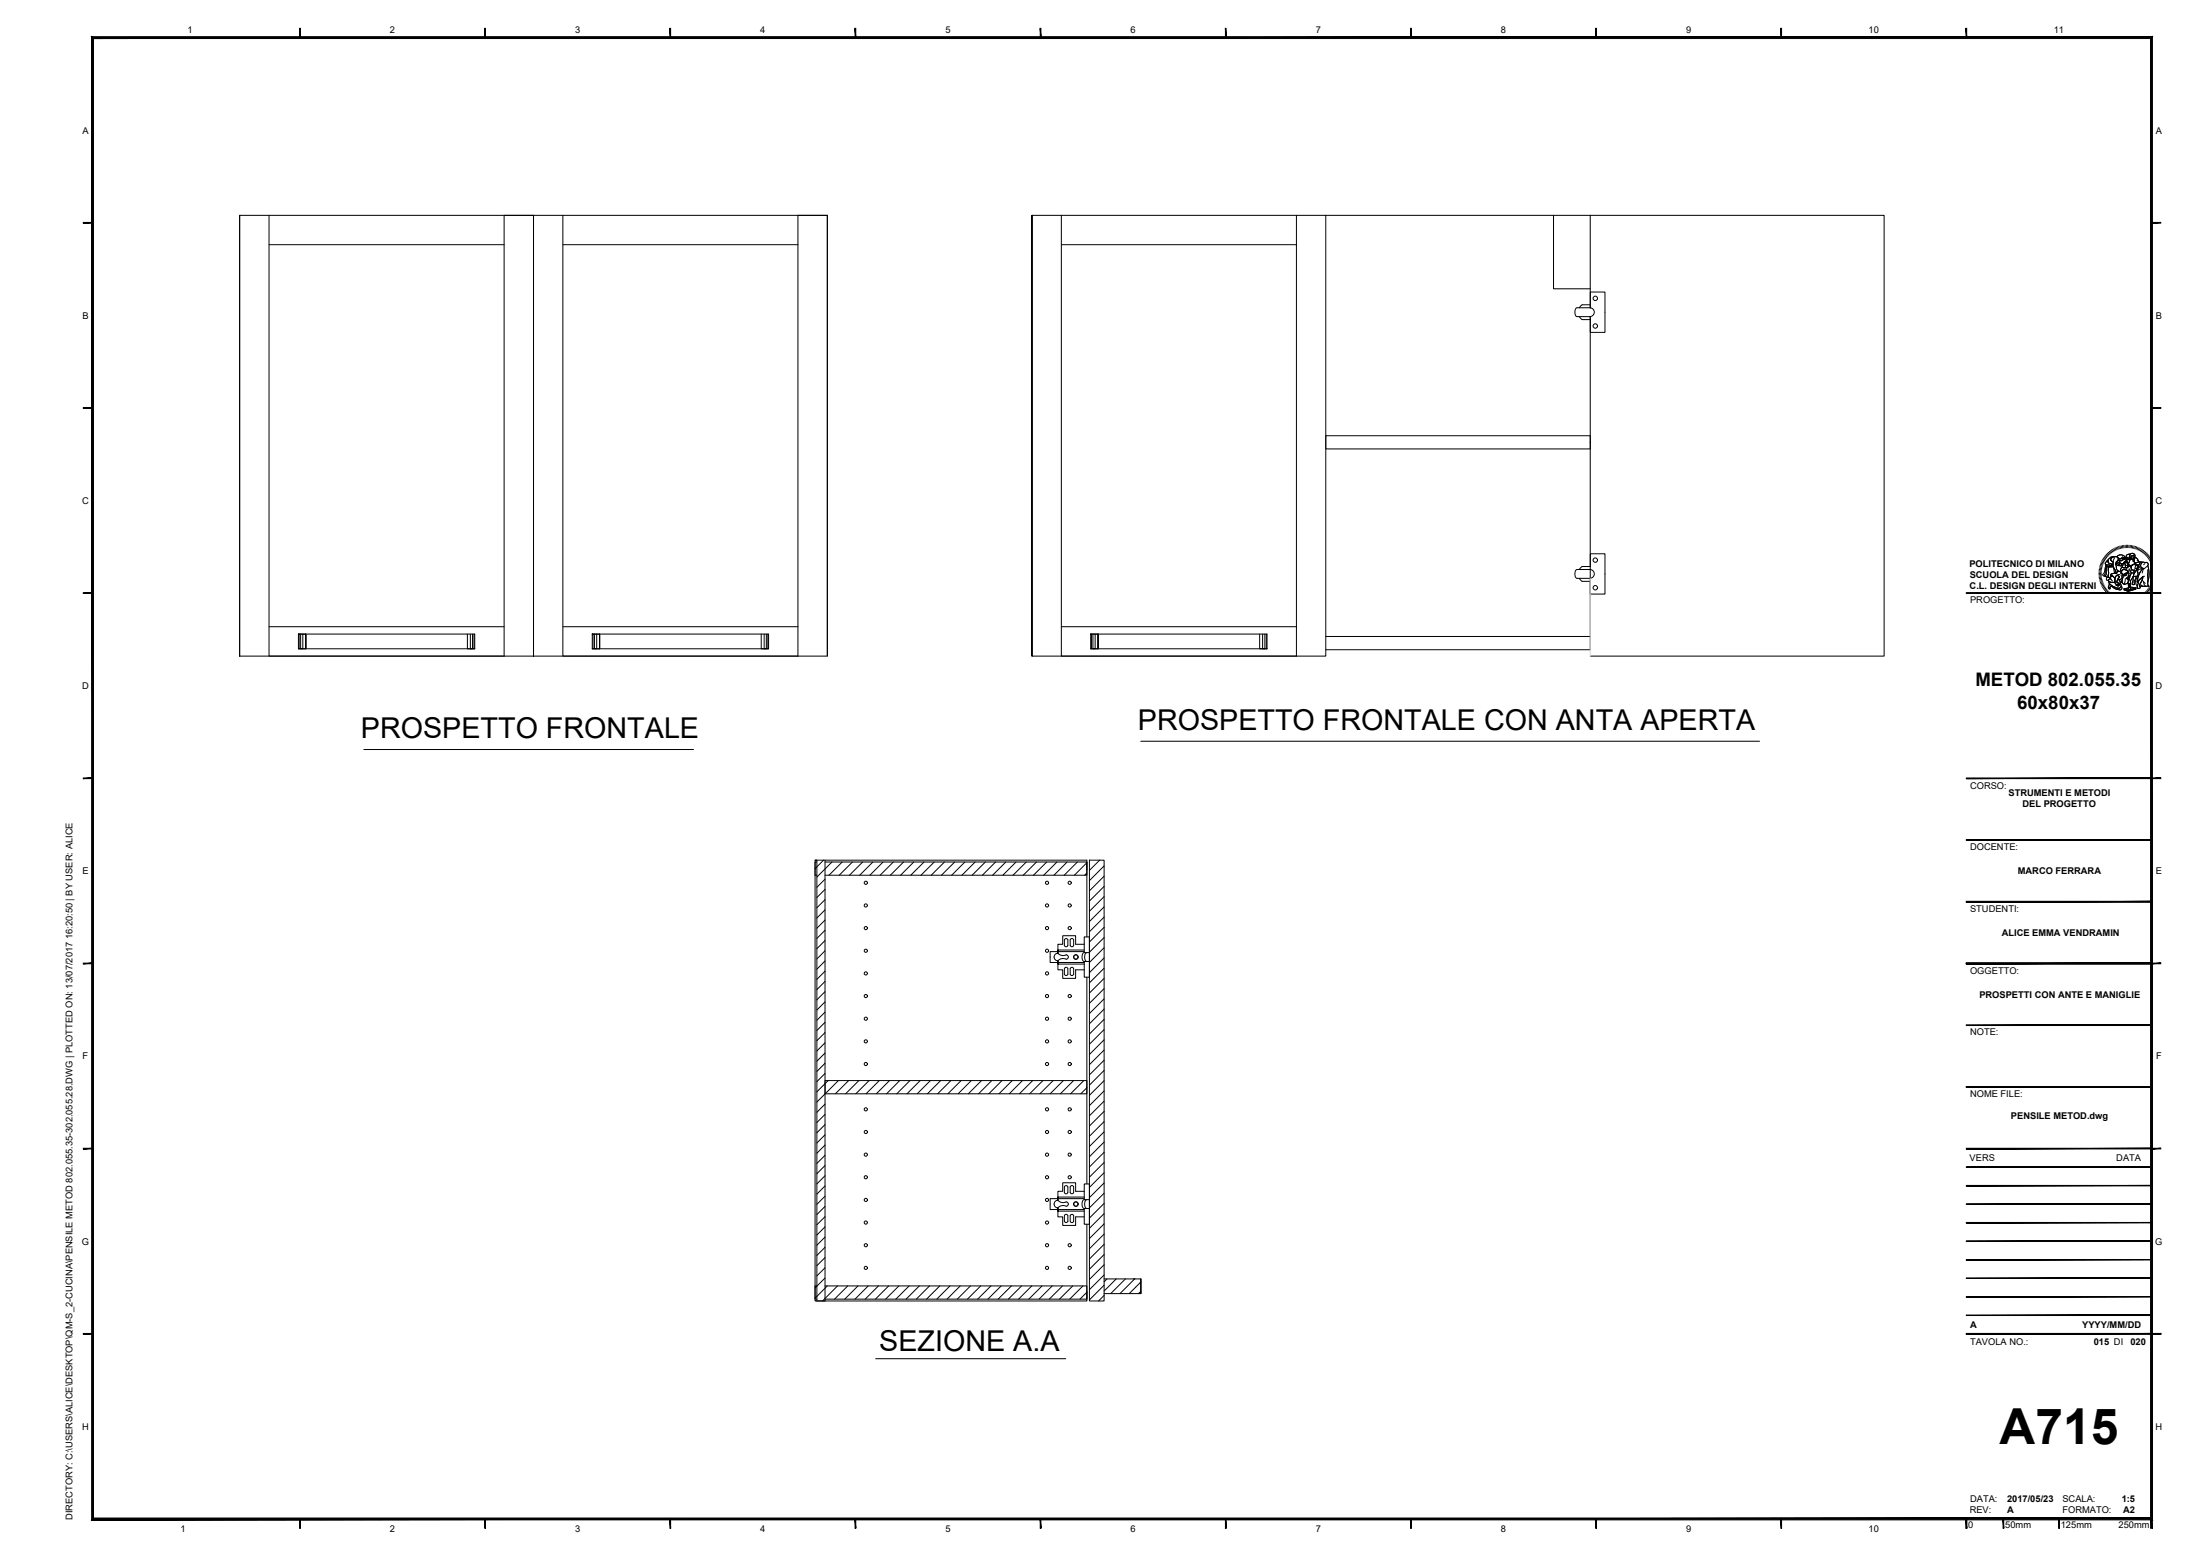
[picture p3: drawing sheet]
<svg xmlns="http://www.w3.org/2000/svg" width="594mm" height="420mm" viewBox="0 0 594 420" stroke-linecap="round" stroke-linejoin="round" font-family="sans-serif">
<!-- layer: 0 -->
<g fill="none" stroke="#000" stroke-width=".27">
<path d="M425.9 83.1h3.4M425.9 85.5h3.4M426.5 85.5l.7 .8M427.2 82.3h2.2M427.2 86.3h2.2M427.2 82.3l-.7 .8M429.3 83.1a1.19 1.19 0 0 1 1.2 1.2 1.19 1.19 0 0 1-1.2 1.2M429.4 83.2v-4.3h4v10.9h-4v-4.3M425.9 153.8h3.4M425.9 156.2h3.4M426.5 156.2l.7 .8M427.2 153h2.2v-3.5h4v10.9h-4v-3.4h-2.2"/>
<path d="M427.2 153l-.7 .8M429.3 153.8a1.19 1.19 0 0 1 1.2 1.2 1.19 1.19 0 0 1-1.2 1.2M287.4 253.8v1.5M287.4 253.8l.5-.4 .5 .4M287.9 257.8a.6 .6 0 0 1 .6 .6 .6 .6 0 0 1-.6 .6M287.9 257.8a1.81 1.81 0 0 1-2.2-.4 1.03 1.03 0 0 0-1.1 1 1.03 1.03 0 0 0 1.1 1.1 1.81 1.81 0 0 1 2.2-.5M288.4 253.8l-.1 1.7-.6 .1-.3-.3M289.1 253.6l.6-.1 .2 .3v1.5l-.2 .3h-.5l-.2-.3zM292.8 257h-9.2v2.9h9.2M292.8 255h-2.3v-2.3h-3.5v2.3h-1.3v2.4v-.9h7.1M292.8 257.2h1.4M292.8 259.6h1.4"/>
<path d="M287.4 261.6v1.5M287.4 261.6l.3-.4 .6 .2 .1 1.7M287.4 263l.5 .4 .5-.4M289.1 261.4l.6-.2 .2 .4v1.5l-.2 .3h-.5l-.2-.3zM292.8 260.3h-7.1v-.8v2.4h1.3v2.3h3.5v-2.3h2.3M287.4 320.5v1.5M287.4 328.3v1.5M287.4 328.3l.3-.4 .6 .2 .1 1.7-.5 .3-.5-.3M287.4 320.5l.5-.4 .5 .4-.1 1.7-.6 .1-.3-.3M287.9 324.5a.6 .6 0 0 1 .6 .6 .6 .6 0 0 1-.6 .6M287.9 324.5a1.81 1.81 0 0 1-2.2-.4 1.03 1.03 0 0 0-1.1 1 1.03 1.03 0 0 0 1.1 1.1 1.81 1.81 0 0 1 2.2-.5M289 320.5v1.5"/>
<path d="M289 322l.5 .4 .4-.4M289 320.5l.5-.4 .4 .4M289.1 328.1l.6-.1 .2 .3v1.5l-.2 .3h-.5l-.2-.3zM289.9 320.5v1.5M292.8 323.7h-9.2v2.9h9.2M292.8 327h-7.1v-.8v2.4h1.3v2.3h3.5v-2.3h2.3M292.8 321.7h-2.3v-2.3h-3.5v2.3h-1.3v2.4v-.9h7.1M292.8 326.3h1.4M292.8 323.9h1.4"/>
<circle cx="430.8" cy="88" r=".6"/>
<circle cx="430.8" cy="80.6" r=".6"/>
<circle cx="430.8" cy="151.2" r=".6"/>
<circle cx="430.8" cy="158.7" r=".6"/>
<circle cx="290.5" cy="258.4" r=".6"/>
<circle cx="290.5" cy="325.1" r=".6"/>
</g>
<!-- layer: A-FURN -->
<g fill="none" stroke="#000" stroke-width=".27">
<path d="M64.7 58.1h79.4v119.1h-79.4zM64.7 58.1v119.1M72.7 58.1v119.1h63.4v-119.1h8M144.1 58.1h79.3v119.1h-79.3zM152 58.1v119.1h63.5v-119.1h7.9v119.1M278.7 58.1v119.1h79.3v-119.1h-79.3v119.1M286.6 58.1v119.1h63.5v-119.1M358 58.1h71.4M419.5 58.1v19.9h9.9M72.7 66.1h63.4M152 66.1h63.5M286.6 66.1h63.5"/>
<path d="M429.4 83.1v-25h79.4v119.1h-79.4M429.4 85.5v89.9h-71.4M358 117.7h71.4v3.5h-71.4zM72.7 169.2h63.4M80.6 175.2h2v-4h-2h.2v4M80.6 175.2v-4h47.6v4M80.6 175.2h47.6M81.2 171.2v4h.6v-4M82.6 171.2v4M126.2 171.2v4h2M127 171.2v4h.6v-4M128 171.2v4"/>
<path d="M152 169.2h63.5M159.9 175.2h2v-4h-2h.2v4M159.9 175.2v-4h47.6v4M159.9 175.2h47.6M160.5 171.2v4h.6v-4M161.9 171.2v4M205.6 171.2v4h1.9M206.4 171.2v4h.5v-4M207.3 171.2v4M286.6 169.2h63.5M294.5 175.2h2v-4h-2h.2v4M294.5 175.2v-4h47.6v4"/>
<path d="M294.5 175.2h47.6M295.1 171.2v4h.6v-4M296.5 171.2v4M340.2 171.2v4h1.9M340.9 171.2v4h.7v-4M341.9 171.2v4M358 171.9h71.4M220.1 232.3h.5v119h2.2v-119M220.6 232.8h-.5v3.5h.5M222.4 232.3l-2.3 2.3M222.8 232.8h70.7v2.2M222.8 237.4l-2.2 2.2"/>
<path d="M224.7 232.8l-4.1 4M227.4 232.8l-3.5 3.5M230.2 232.8l-3.6 3.5M232.9 232.8l-3.5 3.5M235.7 232.8l-3.6 3.5M238.5 232.8l-3.6 3.5M241.2 232.8l-3.5 3.5M244 232.8l-3.6 3.5M246.8 232.8l-3.6 3.5M249.5 232.8l-3.6 3.5M252.3 232.8l-3.6 3.5M255 232.8l-3.5 3.5"/>
<path d="M257.8 232.8l-3.6 3.5M260.6 232.8l-3.6 3.5M263.3 232.8l-3.5 3.5M266.1 232.8l-3.6 3.5M268.8 232.8l-3.5 3.5M271.6 232.8l-3.6 3.5M274.4 232.8l-3.6 3.5M277.1 232.8l-3.5 3.5M279.9 232.8l-3.6 3.5M282.7 232.8l-3.6 3.5M285.4 232.8l-3.6 3.5M288.2 232.8l-3.6 3.5"/>
<path d="M290.9 232.8l-3.5 3.5M293.5 232.8v3.5h-70.7M293.5 233l-3.4 3.3M293.5 235.7l-.6 .6M294.2 232.3h4v119h-4zM294.2 232.3h.1M296.9 232.3l-2.7 2.7M298.2 233.8l-4 4M298.2 236.6l-4 4M298.2 239.3l-4 4M222.8 240.2l-2.2 2.2M222.8 242.9l-2.2 2.2"/>
<path d="M222.8 245.7l-2.2 2.2M222.8 248.4l-2.2 2.2M222.8 251.2l-2.2 2.2M222.8 254l-2.2 2.2M222.8 256.7l-2.2 2.2M222.8 259.5l-2.2 2.2M293.5 253v-20.7h-73.4v119h73.4v-20.7M298.2 242.1l-4 4M298.2 244.9l-4 3.9M298.2 258.7l-4 3.9M298.2 247.6l-4 4M298.2 250.4l-4 4"/>
<path d="M298.2 253.2l-4 3.9M298.2 255.9l-4 4M222.8 262.2l-2.2 2.2M222.8 265l-2.2 2.2M222.8 267.8l-2.2 2.2M222.8 270.5l-2.2 2.2M222.8 273.3l-2.2 2.2M222.8 276.1l-2.2 2.2M222.8 278.8l-2.2 2.2M293.5 263.9v55.8M298.2 261.4l-4 4M298.2 264.2l-4 4"/>
<path d="M298.2 267l-4 3.9M298.2 278l-4 4M298.2 269.7l-4 4M298.2 272.5l-4 4M298.2 275.2l-4 4M222.8 291.8h70.7v3.6h-70.7zM222.8 281.6l-2.2 2.2M222.8 284.3l-2.2 2.2M222.8 287.1l-2.2 2.2M222.8 289.9l-2.2 2.2M222.8 298.1l-2.2 2.2M223.6 291.8l-3 3"/>
<path d="M226.4 291.8l-5.8 5.8M229.2 291.8l-3.6 3.6M231.9 291.8l-3.6 3.6M234.7 291.8l-3.6 3.6M237.4 291.8l-3.5 3.6M240.2 291.8l-3.6 3.6M243 291.8l-3.6 3.6M245.7 291.8l-3.5 3.6M248.5 291.8l-3.6 3.6M251.2 291.8l-3.5 3.6M254 291.8l-3.6 3.6M256.8 291.8l-3.6 3.6"/>
<path d="M259.5 291.8l-3.5 3.6M262.3 291.8l-3.6 3.6M265 291.8l-3.5 3.6M267.8 291.8l-3.6 3.6M270.6 291.8l-3.6 3.6M273.3 291.8l-3.5 3.6M276.1 291.8l-3.6 3.6M278.9 291.8l-3.6 3.6M281.6 291.8l-3.6 3.6M284.4 291.8l-3.6 3.6M287.1 291.8l-3.5 3.6M289.9 291.8l-3.6 3.6"/>
<path d="M292.7 291.8l-3.6 3.6M293.5 293.7l-1.6 1.7M298.2 280.8l-4 3.9M298.2 289l-4 4M298.2 291.8l-4 4M298.2 294.6l-4 3.9M298.2 297.3l-4 4M298.2 283.5l-4 4M298.2 286.3l-4 4M222.8 300.9l-2.2 2.2M222.8 303.7l-2.2 2.2M222.8 306.4l-2.2 2.2"/>
<path d="M222.8 309.2l-2.2 2.2M222.8 312l-2.2 2.2M222.8 314.7l-2.2 2.2M222.8 317.5l-2.2 2.2M298.2 300.1l-4 4M298.2 302.9l-4 3.9M298.2 305.6l-4 4M298.2 308.4l-4 3.9M298.2 311.1l-4 4M298.2 313.9l-4 4M298.2 316.7l-4 3.9M298.2 319.4l-4 4"/>
<path d="M222.8 320.2l-2.2 2.2M222.8 323l-2.2 2.2M222.8 325.8l-2.2 2.2M222.8 328.5l-2.2 2.2M222.8 331.3l-2.2 2.2M222.8 334l-2.2 2.2M222.8 336.8l-2.2 2.2M222.8 339.6l-2.2 2.2M298.2 322.2l-4 4M298.2 324.9l-4 4M298.2 327.7l-4 4M298.2 330.5l-4 3.9"/>
<path d="M298.2 333.2l-4 4M298.2 336l-4 4M298.2 338.8l-4 3.9M220.6 347.2h-.5v3.6h.5M222.8 345.1l-2.7 2.7M222.8 347.2h70.7v3.6M222.8 342.3l-2.2 2.2M223.4 347.2l-3.3 3.3M226.2 347.2l-4.1 4.1M228.9 347.2l-3.5 3.6M231.7 347.2l-3.6 3.6M234.4 347.2l-3.5 3.6"/>
<path d="M237.2 347.2l-3.6 3.6M240 347.2l-3.6 3.6M242.7 347.2l-3.5 3.6M245.5 347.2l-3.6 3.6M248.2 347.2l-3.5 3.6M251 347.2l-3.6 3.6M253.8 347.2l-3.6 3.6M256.5 347.2l-3.5 3.6M259.3 347.2l-3.6 3.6M262.1 347.2l-3.6 3.6M264.8 347.2l-3.6 3.6M267.6 347.2l-3.6 3.6"/>
<path d="M270.3 347.2l-3.5 3.6M273.1 347.2l-3.6 3.6M275.9 347.2l-3.6 3.6M278.6 347.2l-3.5 3.6M281.4 347.2l-3.6 3.6M284.1 347.2l-3.5 3.6M286.9 347.2l-3.6 3.6M289.7 347.2l-3.6 3.6M292.4 347.2l-3.5 3.6M293.5 348.6v2.2h-70.7M293.5 348.9l-1.9 1.9M298.2 345.3h9.9v4v-4v4h-9.9"/>
<path d="M298.2 341.5l-4 4M298.2 344.3l-4 3.9M298.2 347l-4 4M298.2 349.8l-1.5 1.5M298.9 345.3l-.7 .8M301.4 345.3l-3.2 3.3M303.9 345.3l-4 4M306.1 345.3h.4M306.4 345.3l-4 4M308.1 346.2l-3.2 3.1M308.1 348.7l-.7 .6"/>
<circle cx="233.8" cy="238.4" r=".43"/>
<circle cx="282.7" cy="238.4" r=".43"/>
<circle cx="288.9" cy="238.4" r=".43"/>
<circle cx="233.8" cy="244.5" r=".43"/>
<circle cx="233.8" cy="250.6" r=".43"/>
<circle cx="233.8" cy="256.7" r=".43"/>
<circle cx="282.7" cy="256.7" r=".43"/>
<circle cx="282.7" cy="244.5" r=".43"/>
<circle cx="282.7" cy="250.6" r=".43"/>
<circle cx="288.9" cy="250.6" r=".43"/>
<circle cx="288.9" cy="244.5" r=".43"/>
<circle cx="233.8" cy="275.1" r=".43"/>
<circle cx="233.8" cy="269" r=".43"/>
<circle cx="233.8" cy="262.8" r=".43"/>
<circle cx="282.7" cy="269" r=".43"/>
<circle cx="282.7" cy="275.1" r=".43"/>
<circle cx="282.7" cy="262.8" r=".43"/>
<circle cx="288.9" cy="269" r=".43"/>
<circle cx="288.9" cy="275.1" r=".43"/>
<circle cx="233.8" cy="299.5" r=".43"/>
<circle cx="233.8" cy="287.3" r=".43"/>
<circle cx="233.8" cy="281.2" r=".43"/>
<circle cx="282.7" cy="281.2" r=".43"/>
<circle cx="282.7" cy="287.3" r=".43"/>
<circle cx="282.7" cy="299.5" r=".43"/>
<circle cx="288.9" cy="281.2" r=".43"/>
<circle cx="288.9" cy="299.5" r=".43"/>
<circle cx="288.9" cy="287.3" r=".43"/>
<circle cx="233.8" cy="305.7" r=".43"/>
<circle cx="233.8" cy="311.8" r=".43"/>
<circle cx="233.8" cy="317.9" r=".43"/>
<circle cx="282.7" cy="305.7" r=".43"/>
<circle cx="282.7" cy="311.8" r=".43"/>
<circle cx="282.7" cy="317.9" r=".43"/>
<circle cx="288.9" cy="305.7" r=".43"/>
<circle cx="288.9" cy="311.8" r=".43"/>
<circle cx="288.9" cy="317.9" r=".43"/>
<circle cx="233.8" cy="336.2" r=".43"/>
<circle cx="233.8" cy="330.1" r=".43"/>
<circle cx="233.8" cy="324" r=".43"/>
<circle cx="282.7" cy="336.2" r=".43"/>
<circle cx="282.7" cy="330.1" r=".43"/>
<circle cx="282.7" cy="324" r=".43"/>
<circle cx="288.9" cy="336.2" r=".43"/>
<circle cx="233.8" cy="342.4" r=".43"/>
<circle cx="282.7" cy="342.4" r=".43"/>
<circle cx="288.9" cy="342.4" r=".43"/>
</g>
<!-- layer: G-ANNO-DIM -->
<path d="M98.3 202.4h89M308.1 200.2h167M236.5 366.9h51.3" fill="none" stroke="#000" stroke-width=".27"/>
<!-- layer: ante -->
<path d="M429.4 156.2v21" fill="none" stroke="#dcdcdc" stroke-width=".27"/>
<!-- layer: meccanismi -->
<path d="M425.9 83.1a1.5 1.5 0 0 0 0 2.4M425.9 153.8a1.5 1.5 0 0 0 0 2.4M292.8 253h1.4v10.9h-1.4v-4.3a1.49 1.49 0 0 1 0-2.4zM293.5 257.2a1.49 1.49 0 0 0 0 2.4M292.8 319.7h1.4v10.9h-1.4v-4.3a1.49 1.49 0 0 1 0-2.4zM293.5 323.9a1.49 1.49 0 0 0 0 2.4" fill="none" stroke="#000" stroke-width=".27"/>
<!-- layer: G-ANNO-LOGO -->
<g fill="none" stroke="#000" stroke-width=".27">
<path d="M566.8 154.8h.6M566.8 154.5h.6M566.8 154.1l.7 .1M566.8 153.8l.7 .1M566.9 153.4l.7 .1M567 153.1l.6 .1M567.1 152.7l.6 .2M567.2 152.4l.6 .2M567.3 152l.6 .3M567.4 151.7l.6 .3M567.4 155.2h-.6M567.5 155.5h-.7"/>
<path d="M567.5 155.8l-.7 .1M567.5 156.1l-.6 .2M567.6 151.4l.6 .3M567.6 156.4l-.6 .2M567.7 156.8l-.7 .1M567.7 151.1l.6 .3M567.8 157.1l-.7 .2M567.9 157.4l-.6 .2M567.9 150.8l.6 .3M568 157.7l-.6 .3M568.1 150.5l.6 .4M568.2 158l-.6 .3"/>
<path d="M568.3 158.3l-.6 .3M568.3 150.2l.6 .4M568.5 158.5l-.6 .4M568.6 149.9l.5 .5M568.6 152.5h.7a.83 .83 0 0 0 1.3-.1l.1 .6-1 .1a.79 .79 0 0 1-1.1-.5zM568.7 152.5v.4M568.7 158.8l-.6 .4M568.8 149.6l.5 .5M568.8 153l-.2 .4-.2 1.5-.3 .6 .4 .2M568.9 159.1l-.6 .4M569 151.4l.3-.2-.1 .3a.81 .81 0 0 0 1 .8l.3 .1-.1 .2a.74 .74 0 0 1-1.1-.1l-.3 .1a.5 .5 0 0 1-.5-.4 .5 .5 0 0 1 .3-.6zM569.1 149.4l.4 .5"/>
<path d="M569.1 159.3l-.6 .5M569.1 153l.4 .1-.2 .4 .1 1.3-.1 1-.1 .1a.43 .43 0 0 1-.6-.2 .43 .43 0 0 1 .1-.6l.1-1.4zM569.1 153l-.3 .6-.1 1.5-.2 .6 .7 .2M569.3 151.2l-.6 .6a.44 .44 0 0 0-.2 .5 .44 .44 0 0 0 .5 .3h.6a.64 .64 0 0 0 1-.2M569.3 159.6l-.5 .4M569.3 149.1l.5 .6M569.3 156.6a1.21 1.21 0 0 0 1.8 .5M569.4 150.9l.6-.5 1.3-.1a1 1 0 0 0-1.2 1l.5 .3v.8l-.5-.1a.75 .75 0 0 1-.9-.8zM569.5 157v.5l.8 .7 1.9 .8M569.5 156.9l.5 .3 1.1-.1 .1 .5 .3 .3v.2l.2-.2 .3 .4-.2-.6 .4 .5-.2-.5 .4 .1-.8-.7 .3-.7 .4 .2 .3 1a.88 .88 0 0 1-.2 1.2 .88 .88 0 0 1-1.2-.2l-1.6-1zM569.5 159.8l-.5 .5M569.5 153.1l1.2-.1 .6 1.2-.1 .5-.4 .1a.6 .6 0 0 0-.8 .7l.2 .1-.4 .5a.56 .56 0 0 1-.5-.9v-1.7z"/>
<path d="M569.5 153.1l-.2 .6v2.1M569.6 148.9l.4 .5M569.6 157.6l1.6 1a1.01 1.01 0 0 0 1.6-.4 .65 .65 0 0 1 0 1 .65 .65 0 0 1-.9 0l-1.3-.6a.45 .45 0 0 0-.5-.3 .45 .45 0 0 0-.3 .5v.2h-.3a.84 .84 0 0 1 0-1.2zM569.6 157.6l-.1 .2a.84 .84 0 0 0 0 1.2l.4-.2-.2-.1a.49 .49 0 0 1 .4-.4 .49 .49 0 0 1 .5 .3l.9 .5a1.04 1.04 0 0 0 1.5-.1l-.2-.8M569.8 156.1a.5 .5 0 0 0-.8-.2 .5 .5 0 0 0 .1 .8 .72 .72 0 0 1 .7-.4 .72 .72 0 0 1 .6 .6h.1M569.9 148.7l.4 .5M570 155.7l.4-.2 .2 .1a.73 .73 0 0 1 .5 1v.5a1.19 1.19 0 0 1-1.8-.5l.7-.2-.2-.3zM570.1 155l1.1-.3 .3 .1 .2-.4 .5-.1 .6 .2 .3 .5a1.02 1.02 0 0 1 0 1.1 1.02 1.02 0 0 1-1 .4l-.1-.3a.47 .47 0 0 0 .1-.8 .47 .47 0 0 0-.8 .3l-.1 .4-.8-.6a.3 .3 0 0 1-.4 0 .3 .3 0 0 1 .1-.5zM570.2 148.5l.3 .5M570.3 150.6l.8-.3a.75 .75 0 0 1 .9 .6 .75 .75 0 0 1-.5 .9l-.3 .5 .2 .3a1.43 1.43 0 0 0 .6 1.5l.2 .2-.5 .1-.1 .4a.39 .39 0 0 1-.4-.2 .39 .39 0 0 1 0-.5l-.5-1.1-.1-1.3a.62 .62 0 0 1-.5-.4 .62 .62 0 0 1 .2-.7zM570.4 155.4l.7 .7M570.4 155.5l-.5 .4 .1 .5"/>
<path d="M570.5 148.3l.3 .6M570.7 153l-2-.1-.3 .4-.1 1.2-.5 .7 .3 .3M570.8 148.1l.3 .6M570.8 153.4l.2 1.3M571 150.6l-.4 .8v1.1l.6 1.5a.55 .55 0 0 0 .3 .8l.2-.4 .5-.2a1.05 1.05 0 0 1-.7-1.4 .95 .95 0 0 1 .3-1.3 .83 .83 0 0 0-.1-1.1 .83 .83 0 0 0-1-.1l-.8 .2-.6 .5-.1 .5a.83 .83 0 0 0 1 .8l.3 .1M571.1 148l.3 .6M571.2 154.7l-.4 .1a.61 .61 0 0 0-.8 .7l.2 .1M571.3 150.3a1.01 1.01 0 0 0-1.3 1l.6 .3M571.4 147.8l.3 .6M571.5 155.4a.47 .47 0 0 1 .7 .2 .47 .47 0 0 1-.2 .6l-.4 .9 .8 .8-.4-.2 .2 .5-.4-.5 .1 .6-.2-.4-.2 .2v-.2l-.4-.6 .1-1.2zM571.5 155.4a.47 .47 0 0 1 .7 .2 .47 .47 0 0 1-.2 .6l-.4 .9 .8 .8-.4-.2 .1 .5-.3-.5 .1 .6-.2-.4-.2 .2v-.2l-.4-.6v-1.1zM571.5 152.2l.8-.3 .3 .2-.4 .2 .2 .4a.61 .61 0 0 1-.9-.5z"/>
<path d="M571.6 151.6l.9-.4-.1 .6-1.1 .5zM571.6 152.2a.57 .57 0 0 0 .8 .5M571.7 150.4l.7-.6 1.1 .2a.3 .3 0 0 1 .3 .5 .3 .3 0 0 1-.5 0l-.2-.1-.5 .5-.6-.2M571.8 147.7l.2 .6M571.8 150.1l1.1-.3 .7 .4a.23 .23 0 0 1 .2 .3 .23 .23 0 0 1-.3 .1l-.4-.2-.4 .5h-.4l-.6-.5zM572 150.7l.7 .2 .5-.5 .3 .2-.2 .6-.4 .2-.5-.2-.5 .2zM572.1 147.6l.2 .6M572.2 154.3l.6 .2 .4 .6a.77 .77 0 0 1-.3 1.1M572.3 152.2h.8l-.2 .1a.37 .37 0 0 1-.3 .5 .37 .37 0 0 1-.4-.4zM572.3 156.6l.3 1a.8 .8 0 0 1 .1 .9 .8 .8 0 0 1-.9 .3M572.3 151.9l.3 .2M572.4 151.6v.2l-1.1 .5"/>
<path d="M572.4 155.1l-.8 .2M572.4 147.5l.2 .6M572.5 151.3l-.4 .5M572.6 154.8l.7 .5M572.7 152.1a.34 .34 0 0 0-.4 .4 .34 .34 0 0 0 .4 .3 .34 .34 0 0 0 .2-.5l.2-.1-.6 .1M572.7 155.3a.7 .7 0 0 1 .2 .9 .7 .7 0 0 1-1 .2M572.8 154.5l.1-.4a.9 .9 0 0 1 1.3-.1l.3 .3a.26 .26 0 0 1 .1 .4 .26 .26 0 0 1-.4 0l-1 .4 .6 .4 .4-.3 .1-.4a.43 .43 0 0 0 .3-.4 .43 .43 0 0 0-.4-.4l-.9-.2-.5 .7-.2-.1v-.5l.5-.8 .2 .2h1.1l.5-.4v-.3l.6 .2 .1 1a.64 .64 0 0 0-.1 1l-.3 .6-.4 .1-.2 .6h-.4l.3 .3 .3-.1-.1 .4 .2-.3-.3 1.1a.97 .97 0 0 1-1.5 0l-.3-.4 .3-.6 .2-1.1M572.8 147.4l.1 .6M572.8 154.2l.6-.4h.6l.5 .4a.3 .3 0 0 1 .1 .5 .3 .3 0 0 1-.5 0l-.2 .2a.51 .51 0 0 1-.6 .3 .51 .51 0 0 1-.4-.5zM572.8 157.1l.8 .7M573 151.2v.1M573.1 150.8l.2 .1"/>
<path d="M573.1 153.1a1.23 1.23 0 0 0-.5 1.3M573.1 156.5v.9M573.1 147.3l.1 .7M573.1 150.8v.1M573.2 155.1l.8-.3a.21 .21 0 0 1 .4-.1 .21 .21 0 0 1-.2 .3l-.4 .5-.5-.2zM573.2 155.9l-.3 1-.4 .4M573.5 151l.7-.2a.32 .32 0 0 1 .2 .6 .31 .31 0 0 1-.5-.2zM573.5 147.3l.1 .6M573.5 150.6l-.2 .6-.4 .2-.5-.2-.5 .2M573.5 151.9l.5-.3 .4 .1 .5 1a.23 .23 0 0 1-.1 .3 .23 .23 0 0 1-.3-.2 .23 .23 0 0 1 .2-.2l-.2-.7a.44 .44 0 0 0-.7-.1 .44 .44 0 0 0 .1 .7l.1 .4a.41 .41 0 0 1-.5 .4 .41 .41 0 0 1-.3-.5zM573.6 159l2-.4 1.1 .2-2 .6zM573.6 159l1.1 .4v.3l-1.1-.4z"/>
<path d="M573.8 151.8l.7 .1 .2 .5a.64 .64 0 0 1-.1 .7 .64 .64 0 0 1-.7 .2zM573.8 147.2l.1 .7M573.9 150.8l.1-.2a.53 .53 0 0 1 .7 .4l-.2 .1M573.9 155.3h.1M573.9 156.2l-.3 1.6 1-.2M573.9 150.6h.1a.52 .52 0 0 1 .5 0 .52 .52 0 0 1 .2 .4l-.2 .1-.2-.3h-.4zM574 154.9l.1 .1M574 155.2l.1 .1M574.1 155h-.1M574.1 152h.1M574.2 152l-.2 .1M574.2 147.2v.7"/>
<path d="M574.3 150.9l-.5-.1-.3 .2h.3a.36 .36 0 0 0 .3 .3 .36 .36 0 0 0 .4-.3l-.2-.2v.2M574.3 156l.3 .1 .2-.6 .4-.1-.4 1.3v-.4h-.3zM574.3 153.3v.7M574.4 154.8l-.2 .5a.51 .51 0 0 1-.8-.1M574.4 151.8l.2 .3-.1 .1M574.5 152a.43 .43 0 0 0-.7-.2 .43 .43 0 0 0 .1 .7 .5 .5 0 0 1-.1 .8 .5 .5 0 0 1-.7-.4l.4-1 .7-.3 .5 .5 .2 .8a.23 .23 0 0 1-.3 .1 .23 .23 0 0 1-.1-.3M574.5 147.2v.7M574.6 152.3l-.2 .1M574.6 152.1a.41 .41 0 0 1 0 .6 .41 .41 0 0 1-.6 0l-.1-.1M574.6 153l-.3 .3h-.4M574.7 159.4l2-.6v.3l-2 .6zM574.7 159.4v.3"/>
<path d="M574.7 151h.2l.1 .5-.2 .7M574.8 155.5h.1M574.8 156.2l-.1 .5 .2-.3M574.8 150.6l.1 .4M574.9 152.6l-.1-.5a.89 .89 0 0 0 0-1.1l-.3-.4a.46 .46 0 0 1-.4-.6 .46 .46 0 0 1 .6-.3 .28 .28 0 0 1 .5 0 .28 .28 0 0 1-.1 .4v1.1l.2-.1v-.4a.4 .4 0 0 0 .3 .3 .4 .4 0 0 0 .5-.1l-.1 .6 .2-.1 .4 .7-1.1 .7M574.9 147.2v.7M575 155.9l-.2 .3v-.3M575 153.6l-.2 1.4M575 152.8l.4 .2M575 157.7l.2-.1 .2 1-.3-.5-.4 .6zM575.1 154.8l-.4 .3v.5M575.2 155.4l-.4 .1-.2 .6h-.4l.3 .3 .3-.1"/>
<path d="M575.2 153.7l-.4 .8M575.3 147.2l-.1 .7M575.3 149.7l.7-.3 .4 .2 .1 .4v.7l-.4 .9v-.7l.3-.5a.28 .28 0 0 0-.1-.3 .28 .28 0 0 0-.4 0 .79 .79 0 0 0-.6 1.1h-.2l-.1-.8zM575.3 149.7h-.5a.62 .62 0 0 0-.6 .7M575.4 150.7l.2 .3 .5-.1M575.4 149.5l.6-.1 .4 .2 .1 .4v.7l-.4 .9 .2-1.3a.27 .27 0 0 0-.1-.3 .27 .27 0 0 0-.3 .1h-.4l-.2 1-.2 .1-.1-.8zM575.5 152.8l.2-.1a.98 .98 0 0 1 1.2-.2 .63 .63 0 0 1 .7 .4 .63 .63 0 0 1-.4 .8 .88 .88 0 0 1-.8 .5 .88 .88 0 0 1-.8-.5zM575.5 150.4l.3 .1M575.5 154.7l.9-.1-.7 1.6a1.5 1.5 0 0 0-.5 1.5h-.2l-.2 .5-.2-.9zM575.5 154.8l-.9 2.5 .2 .9 .4-.6 .2 1.3-.3-.8-.4 1 .1-.9M575.6 150.1h.3a.3 .3 0 0 1 .4 0 .3 .3 0 0 1 .1 .3l-.3 .5a.39 .39 0 0 1-.4 .1 .39 .39 0 0 1-.3-.3zM575.6 150.9h.1"/>
<path d="M575.6 153.8a.62 .62 0 0 0-.1 1l1-.2 .4-.6M575.6 147.3l-.1 .7M575.6 150.5h.1M575.7 150.8h.1M576 147.4l-.2 .6M576 150.6l.2 .1M576 150.6v.1M576.1 155.7l.7-.1-.5 1.4 .2 .7-.4 .2-.4-.2zM576.2 151.4l.4 .7M576.3 153.9h.1M576.3 147.4l-.2 .7M576.3 152.3h.1a2.24 2.24 0 0 1 1.8-.5l-.7 .9z"/>
<path d="M576.4 154.6l-.7 1.6a1.52 1.52 0 0 0-.5 1.5M576.5 153.8l-.3 .1M576.5 150.4a1.26 1.26 0 0 1 .9 1.1l.3 .2-.6 .2a.52 .52 0 0 1-.6 .1 .52 .52 0 0 1-.3-.6zM576.5 150.4l.7 .5 .2 .5M576.5 154.1l-.1 .1M576.7 147.5l-.2 .7M576.7 158.8v.3l-2 .6-1.1-.4v-.3l1.1 .4 2-.6a6.2 6.2 0 0 0-3.1 .2M576.8 155.6l-.5 1.4 .2 .7-.2 .2-.6-.2 .3-2M577 147.6l-.2 .7M577.1 153.5l-.1 .4M577.1 153.7l.2 .1-.1 .7a.69 .69 0 0 1-.2 1.1l-1 .1 .4-1.1zM577.1 152.5a.58 .58 0 0 1 .5 .6 .58 .58 0 0 1-.5 .6 .62 .62 0 0 1-1 .5l-.3-.3a.78 .78 0 0 1 0-1.2l.5-.2a.33 .33 0 0 1 .5 .2 .33 .33 0 0 1-.2 .4v.2a.22 .22 0 0 0 .2 .3 .22 .22 0 0 0 .2-.2l.2-.4-.1-.5-.6-.2-.7 .2-.4 .5 .1 .3"/>
<path d="M577.1 151.3l.5 .4M577.2 155.6l-1.2 .1M577.2 157l-.1 .2 .3 .2M577.3 147.8l-.2 .6M577.3 153.8v1.2l-.2 1a1.88 1.88 0 0 0-.1 2.1l.2 .1M577.5 156.7l1.1-1-.5 1.6a1.3 1.3 0 0 0-.2 1.4l-.1 .1a.45 .45 0 0 1-.7 0 .45 .45 0 0 1 .1-.7zM577.5 152.7a1.04 1.04 0 0 1 .6-.9 1.04 1.04 0 0 1 1.1 .1 .56 .56 0 0 1 .8 .2 .56 .56 0 0 1-.2 .8l-.3 .3a1.09 1.09 0 0 1-1.9-.3M577.6 154.5v.5M577.7 147.9l-.3 .6M578 148.1l-.3 .6M578 153.7l-.8 .1M578.1 157.9l.6 .4"/>
<path d="M578.3 148.3l-.4 .5M578.3 151.7a2.63 2.63 0 0 0-2 .6M578.5 156.7l.8 .9M578.5 153.7a6.7 6.7 0 0 0-1.4 3.4l1.5-1.3 .5-.2M578.6 151.8a.92 .92 0 0 0-.6 1 .92 .92 0 0 0 1 .7M578.6 151.8l.5 .1a.62 .62 0 0 1 .7 .1 .62 .62 0 0 1 .2 .7l.2 1.1a8.1 8.1 0 0 1-.2 3.7l.2 .8h-1.9a.45 .45 0 0 1-.6-.3 .45 .45 0 0 1 .3-.6l.6-1.7-1.5 1.4a6 6 0 0 1 1.5-3.4l.4-.2a.93 .93 0 0 1-1-.7 .93 .93 0 0 1 .6-1zM578.6 148.4l-.4 .6M578.6 155.7l-.5 1.6a1.3 1.3 0 0 0-.2 1.4l-.1 .1a.47 .47 0 0 1-.7 0 .47 .47 0 0 1 .1-.7l.3-1.4M578.7 153.7l-.2 1M578.9 157.1l.1 .8 .5 .4M578.9 148.6l-.4 .6M579.1 152.2l-.2 .3"/>
<path d="M579.2 148.9l-.5 .5M579.2 159.9l.5 .5M579.4 159.7l.5 .5M579.4 149.1l-.4 .5M579.7 159.5l.5 .4M579.7 149.3l-.5 .5M579.9 159.2l.5 .4M579.9 153.8l.1 3.4M580 149.6l-.5 .4M580 152.7a9.5 9.5 0 0 1 0 5l.2 .6-2.4-.1M580.1 159l.5 .4M580.2 149.8l-.5 .5"/>
<path d="M580.2 158.7l.6 .4M580.4 158.4l.6 .4M580.4 150.1l-.5 .4M580.6 158.1l.6 .3M580.6 150.4l-.5 .4M580.7 157.8l.6 .3M580.8 150.7l-.5 .4M580.9 157.5l.6 .3M581 157.2l.6 .3M581 151l-.6 .3M581.1 156.9l.6 .2M581.2 156.6l.6 .2"/>
<path d="M581.2 151.3l-.6 .3M581.2 156.3l.7 .1M581.3 156l.7 .1M581.3 155.7h.7M581.4 151.6l-.7 .3M581.4 155.3l.7 .1M581.4 155.1h.7M581.5 152l-.6 .2M581.6 152.3l-.6 .2M581.7 152.6l-.6 .2M581.8 153l-.6 .1M581.9 153.3l-.6 .2"/>
<path d="M582 153.7l-.7 .1M582 154l-.6 .1M582.1 154.4h-.7M582.1 154.7l-.7 .1M569.7 160l-.4 .5M570 160.2l-.5 .6M570.2 160.4l-.4 .6M570.5 160.6l-.4 .6M570.8 160.8l-.4 .6M571.1 161l-.4 .6M571.3 161.1l-.3 .6M571.6 161.3l-.2 .6"/>
<path d="M571.9 161.4l-.2 .6M572.2 161.5l-.2 .6M572.6 161.6l-.2 .6M572.9 161.7l-.2 .6M573.2 161.7l-.1 .7M573.5 161.8l-.1 .7M573.8 161.8v.7M574.2 161.8l-.1 .7M574.5 161.8v.7M574.8 161.8l.1 .7M575.1 161.8l.1 .7M575.5 161.8l.1 .6"/>
<path d="M575.8 161.7l.1 .7M576.1 161.6l.2 .7M576.4 161.5l.2 .7M576.7 161.5l.2 .6M577 161.3l.3 .7M577.3 161.2l.3 .6M577.6 161.1l.3 .6M577.9 160.9l.3 .6M578.2 160.7l.3 .6M578.4 160.6l.4 .5M578.7 160.4l.4 .5M579 160.2l.4 .5"/>
</g>
<!-- layer: G-ANNO-TTLB -->
<g fill="#fff" stroke="#fff" stroke-width=".27">
<path d="M556 160.2l30.7 4.3-5.7-4.3zM556 160.2l30.7 4.3h-30.7z"/>
<path d="M581 145.6h5.7l-5.7 14.6zM586.7 145.6l-5.7 14.6 5.7 4.3z"/>
</g>
<path d="M556 160.2h25v-14.6h5.7v18.9h-30.7z" fill="none" stroke="#fff" stroke-width=".27"/>
<g fill="#000" stroke="#000" stroke-width=".27">
<path d="M80.9 7.7l.2 2.5v-2.5zM80.9 7.7l.2 2.5h-.2z"/>
<path d="M130.9 7.7l.2 2.5v-2.5zM130.9 7.7l.2 2.5h-.2z"/>
<path d="M180.9 7.7l.2 2.5v-2.5zM180.9 7.7l.2 2.5h-.2z"/>
<path d="M230.9 7.7l.2 2.5v-2.5zM230.9 7.7l.2 2.5h-.2z"/>
<path d="M280.9 7.7l.2 2.5v-2.5zM280.9 7.7l.2 2.5h-.2z"/>
<path d="M330.9 7.7l.2 2.5v-2.5zM330.9 7.7l.2 2.5h-.2z"/>
<path d="M380.9 7.7l.2 2.5v-2.5zM380.9 7.7l.2 2.5h-.2z"/>
<path d="M430.9 7.7l.2 2.5v-2.5zM430.9 7.7l.2 2.5h-.2z"/>
<path d="M480.9 7.7l.2 2.5v-2.5zM480.9 7.7l.2 2.5h-.2z"/>
<path d="M530.9 7.7l.2 2.5v-2.5zM530.9 7.7l.2 2.5h-.2z"/>
<path d="M25.2 10.4h555.5l.5-.5zM24.8 9.9h556.4l-556 .5zM24.8 9.9l.4 400v-399.5zM24.8 9.9l.4 400-.4 .5zM25.2 409.9l-.4 .5 555.9-.5zM24.8 410.4l555.9-.5 .5 .5zM580.7 10.4v399.5l.5 .5zM580.7 10.4l.5-.5v400.5z"/>
<path d="M22.5 60.2h2.5v-.1zM22.5 60.1h2.5l-2.5 .1z"/>
<path d="M581 60.2h2.5v-.1zM581 60.1h2.5l-2.5 .1z"/>
<path d="M22.5 110.3h2.5v-.2zM22.5 110.1h2.5l-2.5 .2z"/>
<path d="M581 110.3h2.5v-.2zM581 110.1h2.5l-2.5 .2z"/>
<path d="M22.5 160.2h2.5v-.1zM22.5 160.1h2.5l-2.5 .1z"/>
<path d="M531 160.2h50v-.1zM531 160.1h50l-50 .1z"/>
<path d="M581 160.2h2.5v-.1zM581 160.1h2.5l-2.5 .1z"/>
<path d="M22.5 210.3h2.5v-.2zM22.5 210.1h2.5l-2.5 .2z"/>
<path d="M531 210.3h50v-.2zM531 210.1h50l-50 .2z"/>
<path d="M581 210.3h2.5v-.2zM581 210.1h2.5l-2.5 .2z"/>
<path d="M531 226.9h50v-.2zM531 226.7h50l-50 .2z"/>
<path d="M531 243.4v.2l50-.2zM531 243.6l50-.2v.2z"/>
<path d="M531 243.6h50v-.2zM531 243.4h50l-50 .2z"/>
<path d="M22.5 260.2h2.5v-.1zM22.5 260.1h2.5l-2.5 .1z"/>
<path d="M531 260.1v.1l50-.1zM531 260.2l50-.1v.1z"/>
<path d="M531 260.1v.1l50-.1zM531 260.2l50-.1v.1z"/>
<path d="M531 276.7v.2l50-.2zM531 276.9l50-.2v.2z"/>
<path d="M531 260.1v.1l50-.1zM531 260.2l50-.1v.1z"/>
<path d="M531 260.1v.1l50-.1zM531 260.2l50-.1v.1z"/>
<path d="M581 260.2h2.5v-.1zM581 260.1h2.5l-2.5 .1z"/>
<path d="M531 293.4v.2l50-.2zM531 293.6l50-.2v.2z"/>
<path d="M531 293.4v.2l50-.2zM531 293.6l50-.2v.2z"/>
<path d="M22.5 310.2h2.5v-.1zM22.5 310.1h2.5l-2.5 .1z"/>
<path d="M531 315.1h50zM531 315.2l50-.1z"/>
<path d="M531 310.1v.1l50-.1zM531 310.2l50-.1v.1z"/>
<path d="M581 310.2h2.5v-.1zM581 310.1h2.5l-2.5 .1z"/>
<path d="M531 335.1h50zM531 335.2l50-.1z"/>
<path d="M531 330.1h50zM531 330.2l50-.1z"/>
<path d="M531 325.1h50zM531 325.2l50-.1z"/>
<path d="M531 320.1h50zM531 320.2l50-.1z"/>
<path d="M531 355.1h50zM531 355.2l50-.1z"/>
<path d="M531 350.1h50zM531 350.2l50-.1z"/>
<path d="M531 345.1h50zM531 345.2l50-.1z"/>
<path d="M531 340.1h50zM531 340.2l50-.1z"/>
<path d="M22.5 360.2h2.5v-.1zM22.5 360.1h2.5l-2.5 .1z"/>
<path d="M531 360.1v.1l50-.1zM531 360.2l50-.1v.1z"/>
<path d="M531 360.1v.1l50-.1zM531 360.2l50-.1v.1z"/>
<path d="M581 360.2h2.5v-.1zM581 360.1h2.5l-2.5 .1z"/>
<path d="M581 360.2h2.5v-.1zM581 360.1h2.5l-2.5 .1z"/>
<path d="M581 360.2h2.5v-.1zM581 360.1h2.5l-2.5 .1z"/>
<path d="M80.9 410.2l.2 2.5v-2.5zM80.9 410.2l.2 2.5h-.2z"/>
<path d="M130.9 410.2l.2 2.5v-2.5zM130.9 410.2l.2 2.5h-.2z"/>
<path d="M180.9 410.2l.2 2.5v-2.5zM180.9 410.2l.2 2.5h-.2z"/>
<path d="M230.9 410.2l.2 2.5v-2.5zM230.9 410.2l.2 2.5h-.2z"/>
<path d="M280.9 410.2l.2 2.5v-2.5zM280.9 410.2l.2 2.5h-.2z"/>
<path d="M330.9 410.2l.2 2.5v-2.5zM330.9 410.2l.2 2.5h-.2z"/>
<path d="M380.9 410.2l.2 2.5v-2.5zM380.9 410.2l.2 2.5h-.2z"/>
<path d="M430.9 410.2l.2 2.5v-2.5zM430.9 410.2l.2 2.5h-.2z"/>
<path d="M480.9 410.2l.2 2.5v-2.5zM480.9 410.2l.2 2.5h-.2z"/>
<path d="M530.9 410.2v2.5h.2zM530.9 410.2h.2v2.5z"/>
<path d="M530.9 410.2l.2 2.5v-2.5zM530.9 410.2l.2 2.5h-.2z"/>
<path d="M540.9 410.2l.2 2.5v-2.5zM540.9 410.2l.2 2.5h-.2z"/>
<path d="M555.9 410.2l.2 2.5v-2.5zM555.9 410.2l.2 2.5h-.2z"/>
<path d="M580.7 410.2l.5 2.5v-2.5zM580.7 410.2l.5 2.5h-.5z"/>
</g>
<text font-size="13.4" x="540" y="390">A715</text>
<g font-size="7.8">
<text x="307.3" y="197">PROSPETTO FRONTALE CON ANTA APERTA</text>
<text x="97.5" y="199.3">PROSPETTO FRONTALE</text>
<text x="237.4" y="364.7">SEZIONE A.A</text>
</g>
<g font-size="5">
<text x="533.4" y="185.3">METOD 802.055.35</text>
<text x="544.7" y="191.4">60x80x37</text>
</g>
<g font-size="2.5">
<text x="50.6" y="9">1</text>
<text x="105.3" y="9">2</text>
<text x="155.3" y="9">3</text>
<text x="205.3" y="9">4</text>
<text x="255.3" y="9">5</text>
<text x="305.3" y="9">6</text>
<text x="355.3" y="9">7</text>
<text x="405.3" y="9">8</text>
<text x="455.3" y="9">9</text>
<text x="504.6" y="9">10</text>
<text x="554.6" y="9">11</text>
<text x="22.2" y="36.1">A</text>
<text x="582.1" y="36.1">A</text>
<text x="22.2" y="86.1">B</text>
<text x="582.1" y="86.1">B</text>
<text x="22.2" y="136.1">C</text>
<text x="582.1" y="136.1">C</text>
<text x="531.8" y="153.1">POLITECNICO DI MILANO</text>
<text x="531.9" y="159.1">C.L. DESIGN DEGLI INTERNI</text>
<text x="531.9" y="156.1">SCUOLA DEL DESIGN</text>
<text x="532" y="162.9">PROGETTO:</text>
<text x="22.2" y="186.1">D</text>
<text x="582.1" y="186.1">D</text>
<text x="532" y="212.9">CORSO:</text>
<text x="542.4" y="214.8">STRUMENTI E METODI</text>
<text x="546.1" y="217.9">DEL PROGETTO</text>
<text x="532" y="229.6">DOCENTE:</text>
<text x="22.2" y="236.1">E</text>
<text x="544.9" y="236.1">MARCO FERRARA</text>
<text x="582.1" y="236.1">E</text>
<text x="532" y="246.3">STUDENTI:</text>
<text x="540.5" y="252.7">ALICE EMMA VENDRAMIN</text>
<text x="532" y="262.9">OGGETTO:</text>
<text x="534.5" y="269.4">PROSPETTI CON ANTE E MANIGLIE</text>
<text x="532" y="279.6">NOTE:</text>
<text x="22.3" y="286.1">F</text>
<text x="582.2" y="286.1">F</text>
<text x="532" y="296.3">NOME FILE:</text>
<text x="543" y="302.2">PENSILE METOD.dwg</text>
<text x="531.9" y="313.6">VERS</text>
<text x="571.5" y="313.6">DATA</text>
<text x="22.1" y="336.1">G</text>
<text x="582" y="336.1">G</text>
<text x="532" y="358.6">A</text>
<text x="562.3" y="358.6">YYYY/MM/DD</text>
<text x="532" y="363.1">TAVOLA NO.:</text>
<text x="565.4" y="363.1">015 DI</text>
<text x="575.3" y="363.1">020</text>
<text x="22.2" y="386.1">H</text>
<text x="582.1" y="386.1">H</text>
<text x="532" y="405.6">DATA:</text>
<text x="542" y="405.5">2017/05/23</text>
<text x="556.9" y="405.6">SCALA:</text>
<text x="572.9" y="405.5">1:5</text>
<text x="19.5" y="410.4" transform="rotate(-90 19.5 410.4)">DIRECTORY: C:\USERS\ALICE\DESKTOP\QM-S_2-CUCINA\PENSILE METOD 802.055.35-302.055.28.DWG | PLOTTED ON: 13/07/2017 16:20:50 | BY USER: ALICE</text>
<text x="48.8" y="413.5">1</text>
<text x="105.3" y="413.5">2</text>
<text x="155.3" y="413.5">3</text>
<text x="205.3" y="413.5">4</text>
<text x="255.3" y="413.5">5</text>
<text x="305.3" y="413.5">6</text>
<text x="355.3" y="413.5">7</text>
<text x="405.3" y="413.5">8</text>
<text x="455.3" y="413.5">9</text>
<text x="504.6" y="413.5">10</text>
<text x="531.5" y="412.7">0</text>
<text x="531.9" y="408.5">REV:</text>
<text x="541.5" y="412.7">50mm</text>
<text x="542" y="408.6">A</text>
<text x="556.5" y="412.7">125mm</text>
<text x="556.9" y="408.6">FORMATO:</text>
<text x="572.1" y="412.7">250mm</text>
<text x="573.4" y="408.6">A2</text>
</g>
</svg>
